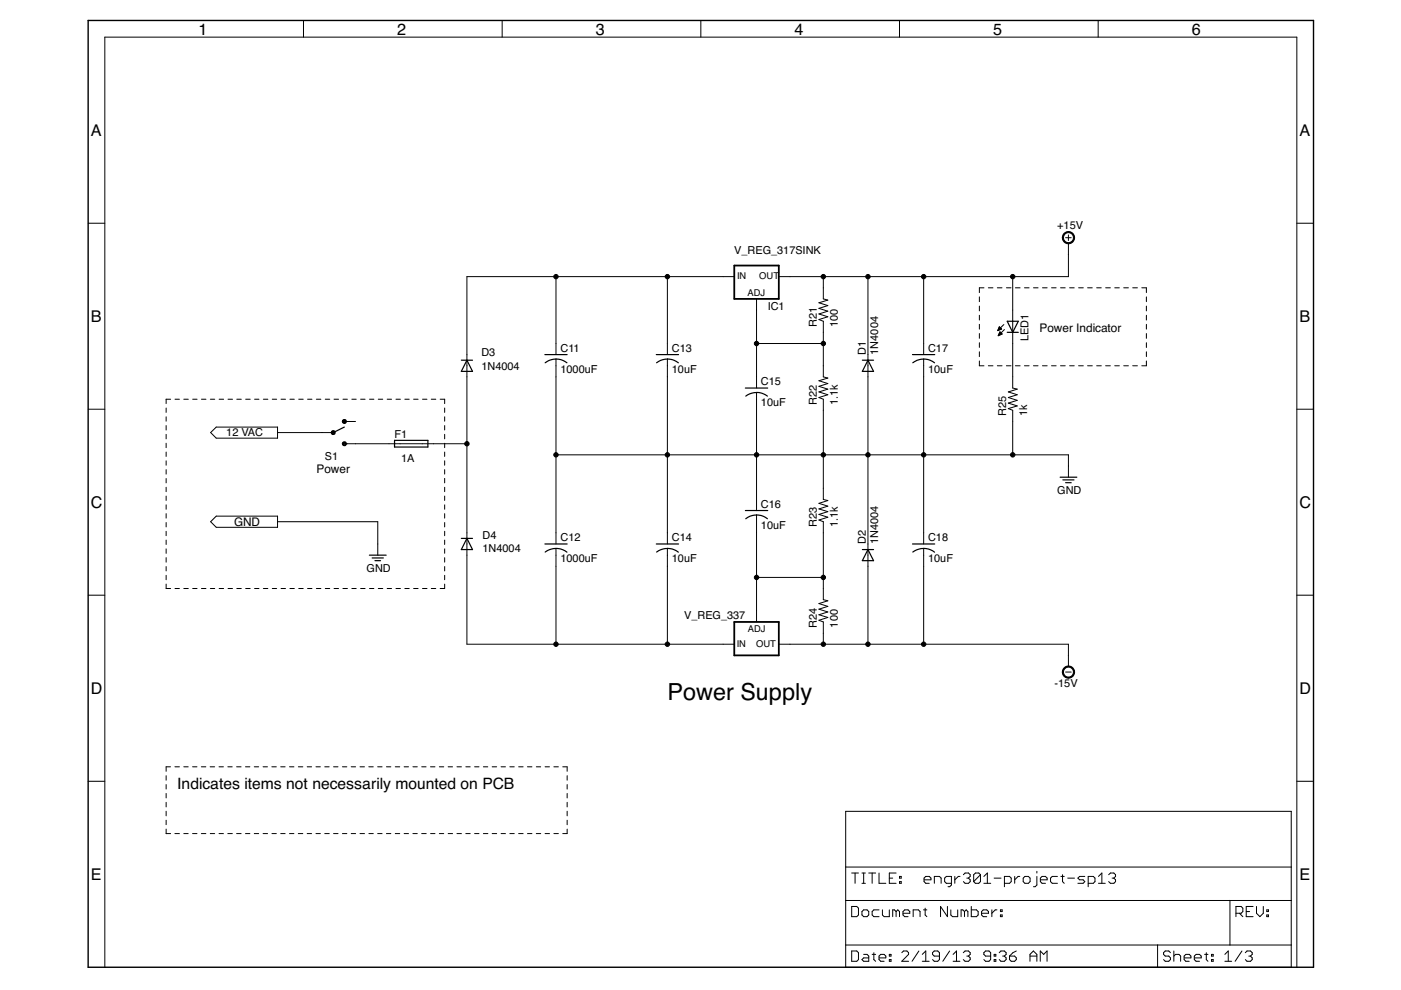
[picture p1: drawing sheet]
<svg xmlns="http://www.w3.org/2000/svg" width="297mm" height="210mm" viewBox="0 0 297 210" stroke-linecap="round" stroke-linejoin="round" font-family="sans-serif">
<g fill="#000" stroke="#000" stroke-width=".21">
<path d="M22.2 7.9v197.2zM64.3 4.3v3.6zM106.5 4.3v3.6zM148.6 4.3v3.6zM190.7 4.3v3.6zM232.8 4.3v3.6zM22.2 7.9h252.8zM18.7 47.3h3.5zM99 58.7h18.9zM117.9 58.7h23.6zM141.5 58.7h11.8zM153.3 58.7h2.4z"/>
<path d="M165.1 58.7h2.4zM167.5 58.7h7.1zM174.6 58.7h9.4zM184 58.7h11.8zM195.8 58.7v14.1zM195.8 58.7h18.9zM225.9 50.4h1.2zM226.5 51.6v2.3zM226.5 49.8v1.2zM226.5 53.9v4.8zM214.7 58.7h11.8zM275 47.3h3.5z"/>
<path d="M99 77.6v2.3zM99 75.2v2.4zM99 58.7v16.5zM117.9 76.1v1.5zM117.9 72.8v2.4zM117.9 77.6v2.3zM117.9 58.7v14.1zM117.9 79.9v16.5zM141.5 76.1v1.5zM141.5 72.8v2.4zM141.5 77.6v2.3zM141.5 58.7v14.1z"/>
<path d="M141.5 79.9v16.5zM160.4 63.4v2.3zM160.4 79.9v2.4zM160.4 72.8v7.1zM160.4 65.7v7.1zM173.6 67.8l1.9-.6zM173.6 66.6l1.9-.6zM173.6 65.4l1.9-.6zM173.6 64.2l1.9-.6zM174.6 61v2.4zM174.6 68.1v2.4zM173.6 67.8l1 .3z"/>
<path d="M174.6 77.6v2.3zM174.6 72.8v4.8zM174.6 70.5v2.3zM160.4 72.8h14.2zM174.6 58.7v2.3zM173.6 66.6l1.9 .6zM173.6 65.4l1.9 .6zM173.6 64.2l1.9 .6zM174.6 63.4l.9 .2zM184 77.6v2.3zM184 75.2v2.4zM184 58.7v16.5z"/>
<path d="M184 79.9v16.5zM195.8 76.1v1.5zM195.8 72.8v2.4zM195.8 77.6v2.3zM207.6 61v1zM207.6 62.9v1.1zM207.6 64.9v1zM207.6 66.8v1.1zM207.6 68.8v1zM207.6 70.7v1zM207.6 72.7v1zM207.6 74.6v1z"/>
<path d="M207.6 76.5v1.1zM207.6 77.6h1zM207.6 61h1zM209.5 77.6h1zM209.5 61h1zM211.5 77.6h.9zM211.9 69.3l-.4 .8zM211.6 70h.2zM211.6 69.9h.4zM212 70.4l-.4 .8zM211.7 69.8h.6zM211.7 69.7h.6z"/>
<path d="M211.7 71h.3zM211.8 69.6h.4zM211.8 70.9h.5zM211.8 69.5h.3zM211.8 70.8h.6zM211.9 70.7h.4zM211.9 69.3l.5 .5zM211.9 70.6h.3zM212 70.4h.1zM212 70.4l.5 .4zM211.5 70.1l.9-.3zM211.5 61h.9z"/>
<path d="M211.6 71.2l.9-.4zM212.8 68.8l-1.3 1.3zM213 69.9l-1.4 1.3zM213.4 77.6h1zM213.4 61h1zM214.7 70.5v2.3zM214.7 65.7v2.4zM214.7 68.1v2.4zM214.7 79.9v2.4zM214.7 58.7v7zM214.7 72.8v7.1zM215.3 77.6h1z"/>
<path d="M215.3 61h1zM217.2 77.6h1zM217.2 61h1zM219.1 77.6h1zM219.1 61h1zM221 77.6h1zM221 61h1zM222.9 77.6h1zM222.9 61h1zM224.9 77.6h.9zM224.9 61h.9zM226.8 77.6h1z"/>
<path d="M226.8 61h1zM228.7 77.6h1zM228.7 61h1zM230.6 77.6h1zM230.6 61h1zM232.5 77.6h1zM232.5 61h1zM234.4 77.6h1zM234.4 61h1zM236.3 77.6h1zM236.3 61h1zM238.3 77.6h.9z"/>
<path d="M238.3 61h.9zM240.2 77.6h1zM240.2 61h1zM242.1 77.6h1zM243.1 76.5v1.1zM243.1 74.6v1zM243.1 72.7v1zM243.1 70.7v1zM243.1 68.8v1zM243.1 66.8v1.1zM243.1 64.9v1zM243.1 62.9v1.1z"/>
<path d="M243.1 61v1zM242.1 61h1zM18.7 86.8h3.5zM35.2 84.6h1zM35.2 97.7v.9zM35.2 95.8v1zM35.2 94v.9zM35.2 92.1v.9zM35.2 90.2v1zM35.2 88.4v.9zM35.2 86.5v.9zM35.2 84.6v1z"/>
<path d="M37.1 84.6h.9zM39 84.6h.9zM40.9 84.6h.9zM42.7 84.6h1zM44.6 84.6h.9zM44.7 91.7l1.1 1.2zM44.7 91.7l1.1-1.1zM45.8 92.9h13zM46.5 84.6h.9zM48.3 84.6h1zM50.2 84.6h1zM52.1 84.6h.9z"/>
<path d="M54 84.6h.9zM55.8 84.6h1zM57.7 84.6h1zM58.8 90.6v2.3zM45.8 90.6h13zM58.8 91.7h9.5zM59.6 84.6h.9zM61.5 84.6h.9zM63.3 84.6h1zM65.2 84.6h.9zM67.1 84.6h.9zM68.3 91.7h2.4z"/>
<path d="M69 84.6h.9zM70.8 84.6h1zM72.7 84.6h1zM73 94.1h.6zM73 89.4h.6zM74.6 84.6h.9zM73 94.1h2.4zM73 89.4h2.4zM75.4 94.1h7.1zM76.5 84.6h.9zM78.3 84.6h1zM80.2 84.6h1z"/>
<path d="M82.1 84.6h.9zM82.5 94.1h2.3zM83.9 84.6h1zM84.8 94.1h4.7zM85.8 84.6h1zM87.7 84.6h.9zM89.6 84.6h.9zM91.4 84.6h1zM89.5 94.1h2.4zM93.3 84.6h1zM94.3 84.6v1zM94.3 86.5v.9z"/>
<path d="M94.3 88.4v.9zM94.3 90.2v1zM94.3 92.1v.9zM94.3 94v.9zM94.3 95.8v1zM94.3 97.7v.9zM94.3 99.6v.9zM99 79.9v14.2zM91.9 94.1h7.1zM117.9 96.4v16.6zM117.9 96.4h23.6zM160.4 83.2v1.4z"/>
<path d="M160.4 84.6v2.4zM141.5 96.4h18.9zM160.4 87v9.4zM173.6 84.3l1.9-.6zM173.6 83.1l1.9-.6zM173.6 81.9l1.9-.6zM173.6 80.7l1.9-.5zM174.6 84.6v2.4zM173.6 84.3l1 .3zM160.4 96.4h14.2zM174.6 87v9.4zM173.6 83.1l1.9 .6z"/>
<path d="M173.6 81.9l1.9 .6zM173.6 80.7l1.9 .6zM174.6 79.9l.9 .3zM174.6 96.4h9.4zM195.8 79.9v16.5zM184 96.4h11.8zM213.8 86.6l1.9-.5zM213.8 85.5l1.9-.6zM213.8 84.3l1.9-.6zM213.8 83.1l1.9-.6zM214.7 87v2.4zM213.8 86.6l.9 .4z"/>
<path d="M195.8 96.4h18.9zM214.7 89.4v7zM213.8 85.5l1.9 .6zM213.8 84.3l1.9 .6zM213.8 83.1l1.9 .6zM214.7 82.3l1 .2zM226.5 98.8v2.4zM226.5 96.4v2.4zM214.7 96.4h11.8zM275 86.8h3.5zM35.2 118.2v1zM35.2 116.4v.9z"/>
<path d="M35.2 114.5v.9zM35.2 112.6v1zM35.2 110.8v.9zM35.2 108.9v1zM35.2 107v1zM35.2 105.2v.9zM35.2 103.3v.9zM35.2 101.5v.9zM35.2 99.6v.9zM44.7 110.6l1.1 1.2zM44.7 110.6l1.1-1.2zM45.8 111.8h13z"/>
<path d="M58.8 109.4v2.4zM45.8 109.4h13zM58.8 110.6h21.3zM80.1 115.3v2.4zM80.1 110.6v4.7zM94.3 101.4v1zM94.3 103.3v.9zM94.3 105.2v.9zM94.3 107v1zM94.3 108.9v1zM94.3 110.8v.9zM94.3 112.6v1z"/>
<path d="M94.3 114.5v.9zM94.3 116.4v.9zM94.3 118.2v1zM99 115.3v2.4zM99 113v2.3zM99 117.7v18.9zM99 94.1v18.9zM117.9 116.3v1.4zM117.9 113v2.3zM141.5 116.3v1.4zM141.5 113v2.3zM141.5 96.4v16.6z"/>
<path d="M160.4 109.2v1.4zM160.4 105.9v2.3zM160.4 110.6v2.4zM160.4 96.4v9.5zM173.6 110.3l1.9-.6zM173.6 109.1l1.9-.6zM173.6 107.9l1.9-.6zM173.6 106.7l1.9-.6zM174.6 103.5v2.4zM174.6 110.6v2.4zM173.6 110.3l1 .3zM174.6 96.4v7.1z"/>
<path d="M173.6 109.1l1.9 .6zM173.6 107.9l1.9 .6zM173.6 106.7l1.9 .6zM174.6 105.9l.9 .2zM184 115.3v2.4zM184 96.4v18.9zM195.8 116.3v1.4zM195.8 113v2.3zM195.8 96.4v16.6zM18.7 126.2h3.5zM35.2 123.8v1zM35.2 122v.9z"/>
<path d="M35.2 120.1v1zM35.2 124.8h1zM37.1 124.8h.9zM39 124.8h.9zM40.9 124.8h.9zM42.7 124.8h1zM44.6 124.8h.9zM46.5 124.8h.9zM48.3 124.8h1zM50.2 124.8h1zM52.1 124.8h.9zM54 124.8h.9z"/>
<path d="M55.8 124.8h1zM57.7 124.8h1zM59.6 124.8h.9zM61.5 124.8h.9zM63.3 124.8h1zM65.2 124.8h.9zM67.1 124.8h.9zM69 124.8h.9zM70.8 124.8h1zM72.7 124.8h1zM74.6 124.8h.9zM76.5 124.8h.9z"/>
<path d="M78.3 124.8h1zM80.2 124.8h1zM82.1 124.8h.9zM83.9 124.8h1zM85.8 124.8h1zM87.7 124.8h.9zM89.6 124.8h.9zM91.4 124.8h1zM94.3 120.1v1zM94.3 122v.9zM94.3 123.8v1zM93.3 124.8h1z"/>
<path d="M99 136.6h18.9zM117.9 117.7v2.4zM117.9 120.1v16.5zM117.9 136.6h23.6zM141.5 117.7v2.4zM141.5 120.1v16.5zM153.3 136.6h2.4zM141.5 136.6h11.8zM160.4 129.5v2.4zM160.4 122.4v7.1zM160.4 113v9.4zM160.4 122.4h14.2z"/>
<path d="M165.1 136.6h2.4zM167.5 136.6h7.1zM173.6 131.5l1.9-.6zM173.6 130.3l1.9-.5zM173.6 129.2l1.9-.6zM173.6 128l1.9-.6zM174.6 124.8v2.3zM174.6 131.9v2.3zM173.6 131.5l1 .4zM174.6 113v9.4zM174.6 122.4v2.4zM174.6 136.6h9.4z"/>
<path d="M174.6 134.2v2.4zM173.6 130.3l1.9 .6zM173.6 129.2l1.9 .6zM173.6 128l1.9 .6zM174.6 127.1l.9 .3zM184 117.7v2.4zM184 136.6h11.8zM184 120.1v16.5zM195.8 117.7v2.4zM195.8 120.1v16.5zM226.5 139v2.3zM226.5 136.6v2.4z"/>
<path d="M195.8 136.6h30.7zM275 126.2h3.5zM225.9 142.5h1.2zM18.7 165.7h3.5zM35.2 162.6h1zM35.2 175.8v.9zM35.2 173.9v1zM35.2 172v1zM35.2 170.1v1zM35.2 168.2v1zM35.2 166.3v1zM35.2 164.5v.9z"/>
<path d="M35.2 162.6v.9zM35.2 176.7h1zM37.1 162.6h.9zM37.1 176.7h.9zM39 162.6h.9zM39 176.7h.9zM40.8 162.6h1zM40.8 176.7h1zM42.7 162.6h.9zM42.7 176.7h.9zM44.6 162.6h.9zM44.6 176.7h.9z"/>
<path d="M46.4 162.6h1zM46.4 176.7h1zM48.3 162.6h.9zM48.3 176.7h1zM50.2 162.6h.9zM50.2 176.7h.9zM52 162.6h1zM52 176.7h1zM53.9 162.6h.9zM53.9 176.7h.9zM55.8 162.6h.9zM55.8 176.7h.9z"/>
<path d="M57.6 162.6h1zM57.7 176.7h.9zM59.5 162.6h1zM59.5 176.7h1zM61.4 162.6h.9zM61.4 176.7h.9zM63.2 162.6h1zM63.2 176.7h1zM65.1 162.6h1zM65.1 176.7h1zM67 162.6h.9zM67 176.7h.9z"/>
<path d="M68.9 162.6h.9zM68.9 176.7h.9zM70.7 162.6h1zM70.7 176.7h1zM72.6 162.6h.9zM72.6 176.7h.9zM74.5 162.6h.9zM74.5 176.7h.9zM76.3 162.6h1zM76.3 176.7h1zM78.2 162.6h.9zM78.2 176.7h.9z"/>
<path d="M80.1 162.6h.9zM80.1 176.7h.9zM81.9 162.6h1zM81.9 176.7h1zM83.8 162.6h1zM83.8 176.7h1zM85.7 162.6h.9zM85.7 176.7h.9zM87.5 162.6h1zM87.5 176.7h1zM89.4 162.6h.9zM89.4 176.7h1z"/>
<path d="M91.3 162.6h.9zM91.3 176.7h.9zM93.2 162.6h.9zM93.2 176.7h.9zM95 162.6h.9zM95 176.7h.9zM96.9 162.6h.9zM96.9 176.7h.9zM98.8 162.6h.9zM98.8 176.7h.9zM100.6 162.6h1zM100.6 176.7h1z"/>
<path d="M102.5 162.6h.9zM102.5 176.7h.9zM104.4 162.6h.9zM104.4 176.7h.9zM106.2 162.6h1zM106.2 176.7h1zM108.1 162.6h.9zM108.1 176.7h.9zM110 162.6h.9zM110 176.7h.9zM111.8 162.6h1zM111.8 176.7h1z"/>
<path d="M113.7 162.6h.9zM113.7 176.7h.9zM115.6 162.6h.9zM115.6 176.7h.9zM117.4 162.6h1zM117.4 176.7h1zM119.3 162.6h.9zM120.2 162.6v.9zM120.2 164.5v.9zM120.2 166.3v1zM120.2 168.2v1zM120.2 170.1v1z"/>
<path d="M120.2 172v1zM120.2 173.9v1zM120.2 175.8v.9zM119.3 176.7h.9zM179.3 172h94.5zM273.8 172v11.8zM275 165.7h3.5zM179.3 183.8v7.1zM179.3 183.8h94.5zM179.3 172v11.8zM180.6 185.1h1.4zM180.6 192.2v2.2z"/>
<path d="M180.6 194.4h1.1zM181.3 185.1v2.2zM181.7 194.4l.3-.4zM180.6 192.2h1.1zM182 192.6v1.4zM181.7 192.2l.3 .4zM182.8 187.3h.7zM182.8 185.1h.7zM182.8 193.3v.7zM182.8 194l.3 .4zM183.1 185.1v2.2zM183.1 194.4h.7z"/>
<path d="M183.1 192.9l-.3 .4zM183.8 194.4l.4-.4zM183.1 192.9h.7zM184.2 185.1h1.5zM184.2 193.3v.7zM183.8 192.9l.4 .4zM184.9 185.1v2.2zM184.9 193.3v.7zM184.9 194l.4 .4zM185.3 192.9l-.4 .4zM185.3 194.4h1.1zM186.4 185.1v2.2z"/>
<path d="M186.4 187.3h1.4zM185.3 192.9h1.1zM187.1 192.9v1.1zM187.1 194l.4 .4zM187.5 194.4h1.1zM188.6 185.1v2.2zM188.6 187.3h1.4zM188.6 186.2h.7zM188.6 192.9v1.5zM189.3 192.9v1.5zM189.3 192.9h.3zM189.6 192.9l.4 .4z"/>
<path d="M188.6 185.1h1.4zM190 193.3v1.1zM190 193.3l.4-.4zM190.4 192.9l.3 .4zM190.7 185.8h.4zM190.7 185.8v.4zM190.7 186.9h.4zM190.7 186.9v.4zM190.7 193.3v1.1zM191.1 185.8v.4zM190.7 186.2h.4zM191.1 186.9v.4z"/>
<path d="M190.7 187.3h.4zM191.5 193.3v.7zM191.5 193.3l.3-.4zM191.5 194l.3 .4zM191.8 192.9h.7zM191.8 194.4h.7zM192.5 192.9l.4 .4zM192.9 193.3v.3zM191.5 193.6h1.4zM193.6 192.9v1.5zM193.6 192.9h1.1zM194.7 192.9l.4 .4z"/>
<path d="M195.1 193.3v1.1zM195.8 192.9h.7zM195.9 186.2v.7zM196.3 185.8l-.4 .4zM196.2 192.6v1.4zM196.2 194l.3 .4zM195.9 186.9l.4 .4zM196.3 185.8h.7zM196.3 187.3h.7zM197 185.8l.4 .4zM197.4 186.2v.3zM195.9 186.5h1.5z"/>
<path d="M198.1 185.8v1.5zM198.1 185.8h1.1zM199.2 185.8l.3 .4zM199.4 192.2v2.2zM199.4 192.2l1.5 2.2zM199.5 186.2v1.1zM200.3 186.2v.7zM200.3 186.9l.3 .4zM200.6 185.8l-.3 .4zM200.6 187.3h1.1zM200.9 192.2v2.2zM201 188h.4z"/>
<path d="M201.4 188l.3-.4zM201.6 192.9v1.1zM201.6 194l.4 .4zM201.7 185.8v1.8zM200.6 185.8h1.1zM202 194.4h1.1zM202.4 185.8v1.5zM202.4 186.5l.8-.7zM203.1 192.9v1.5zM203.2 185.8h.3zM203.8 192.9v1.5zM203.8 192.9h.3z"/>
<path d="M204.1 192.9l.4 .4zM204.3 185.5l.3-.4zM204.5 193.3v1.1zM204.5 193.3l.4-.4zM204.6 185.1h.7zM204.3 186.9l.3 .4zM204.9 192.9l.3 .4zM205.2 193.3v1.1zM205.3 185.1l.4 .4zM205 186.2h.3zM205.3 186.2l.4 .3zM204.6 187.3h.7z"/>
<path d="M205.7 185.5v.3zM205.7 185.8l-.4 .4zM205.7 186.5v.4zM205.7 186.9l-.4 .4zM205.9 192.2v2.2zM205.9 194.4h1.1zM206.4 185.5v1.4zM206.4 185.5l.4-.4zM207.9 185.5l-1.5 1.4zM206.8 185.1h.7zM206.4 186.9l.4 .4zM207 194.4l.4-.4z"/>
<path d="M205.9 192.9h1.1zM207.4 193.3v.7zM207 192.9l.4 .4zM207.5 185.1l.4 .4zM206.8 187.3h.7zM207.9 185.5v1.4zM207.9 186.9l-.4 .4zM208.1 193.3v.7zM208.1 193.3l.4-.4zM208.1 194l.4 .4zM208.5 192.9h.7zM208.6 185.8l.7-.7z"/>
<path d="M208.6 187.3h1.5zM208.5 194.4h.7zM209.2 192.9l.4 .4zM209.3 185.1v2.2zM209.6 193.3v.3zM208.1 193.6h1.5zM210.3 192.9v1.5zM210.3 193.6l.7-.7zM210.8 186.2h1.4zM211 192.9h.4zM212.1 192.9h.4zM212.1 192.9v.4z"/>
<path d="M212.1 194h.4zM212.1 194v.4zM212.5 192.9v.4zM212.1 193.3h.4zM212.5 194v.4zM212.1 194.4h.4zM213 185.8v2.2zM213 185.8h1zM214 185.8l.4 .4zM213 187.3h1zM214.4 186.2v.7zM214.4 186.9l-.4 .4z"/>
<path d="M215.1 185.8v1.5zM215.1 186.5l.8-.7zM215.9 185.8h.3zM216.9 186.2v.7zM216.9 186.9l.4 .4zM217.3 187.3h.7zM217.3 185.8l-.4 .4zM218 187.3l.4-.4zM217.3 185.8h.7zM218.4 186.2v.7zM218 185.8l.4 .4zM219.1 188h.4z"/>
<path d="M219.5 188l.3-.4zM219.8 185.8v1.8zM219.8 184.7v.4zM220.6 186.2v.7zM220.6 186.2l.3-.4zM220.6 186.9l.3 .4zM220.9 185.8h.8zM220.9 187.3h.8zM221.7 185.8l.3 .4zM222 186.2v.3zM220.6 186.5h1.4zM222.7 186.2v.7z"/>
<path d="M222.7 186.9l.4 .4zM223.1 185.8l-.4 .4zM223.1 187.3h1.1zM223.1 185.8h1.1zM224.9 185.8h.7zM225.3 185.5v1.4zM225.3 186.9l.3 .4zM226.4 186.2h1.4zM228.5 187.3h1.1zM228.5 186.2l.4-.4zM228.5 186.2l.4 .3zM228.9 185.8h1.1z"/>
<path d="M229.6 187.3l.4-.4zM228.9 186.5h.7zM229.6 186.5l.4 .4zM230.7 185.8v2.2zM230.7 185.8h1.1zM231.8 185.8l.4 .4zM230.7 187.3h1.1zM232.2 186.2v.7zM232.2 186.9l-.4 .4zM232.9 185.8l.7-.7zM232.9 187.3h1.4zM233.6 185.1v2.2z"/>
<path d="M235.1 185.5l.3-.4zM235.4 185.1h.8zM235.1 186.9l.3 .4zM236.2 185.1l.3 .4zM235.8 186.2h.4zM236.2 186.2l.3 .3zM235.4 187.3h.8zM236.5 185.5v.3zM236.5 185.8l-.3 .4zM236.5 186.5v.4zM236.5 186.9l-.3 .4zM260.8 190.9v9.5z"/>
<path d="M179.3 190.9h81.5zM262 192.2v2.2zM262 192.2h1.1zM262.8 193.6l.7 .8zM263.1 192.2l.4 .4zM262 193.6h1.1zM263.5 192.6v.7zM263.5 193.3l-.4 .3zM264.2 192.2v2.2zM264.2 194.4h1.5zM264.2 193.3h.7zM264.2 192.2h1.5z"/>
<path d="M266.4 192.2v1.4zM266.4 193.6l.7 .8zM267.8 193.6l-.7 .8zM267.8 192.2v1.4zM268.6 192.9h.3zM268.6 192.9v.4zM268.6 194h.3zM268.6 194v.4zM268.9 192.9v.4zM268.6 193.3h.3zM268.9 194v.4zM268.6 194.4h.3z"/>
<path d="M260.8 190.9h13zM273.8 190.9v9.5zM273.8 183.8v7.1zM179.3 205.1h66.1zM179.3 200.4v4.7zM179.3 200.4h66.1zM179.3 190.9v9.5zM180.6 201.6v2.2zM180.6 203.8h1.1zM182 203.5l-.3 .3zM180.6 201.6h1.1zM182 202v1.5z"/>
<path d="M181.7 201.6l.3 .4zM182.8 203.5l.3-.4zM183.1 202.4h.7zM182.8 203.5l.3 .3zM183.1 203.1h1.1zM183.8 202.4l.4 .3zM184.2 202.7v1.1zM183.1 203.8h1.1zM184.9 202.4h.8zM185.3 202v1.5zM185.3 203.5l.4 .3zM186.4 202.7v.8z"/>
<path d="M186.7 202.4l-.3 .3zM186.4 203.5l.3 .3zM186.7 202.4h.8zM186.7 203.8h.8zM187.5 202.4l.3 .3zM187.8 202.7v.4zM186.4 203.1h1.4zM188.6 202.4h.3zM188.6 202.4v.3zM188.6 203.5h.3zM188.6 203.5v.3zM188.9 202.4v.3z"/>
<path d="M188.6 202.7h.3zM188.9 203.5v.3zM188.6 203.8h.3zM192.6 202.4l-1.4 1.4zM191.6 201.6l-.4 .4zM191.6 201.6h.7zM191.2 203.8h1.4zM192.6 202v.4zM192.3 201.6l.3 .4zM194.8 201.6l-1.4 2.2zM195.5 202.4l.8-.8zM195.5 203.8h1.5z"/>
<path d="M196.3 201.6v2.2zM197.7 203.5l.4 .3zM197.7 202v.4zM197.7 202.4l.4 .3zM198.1 203.8h.7zM198.1 201.6l-.4 .4zM198.1 202.7h1.1zM198.8 203.8l.4-.3zM198.1 201.6h.7zM199.2 202v1.5zM198.8 201.6l.4 .4zM201.3 201.6l-1.4 2.2z"/>
<path d="M202.1 202.4l.7-.8zM202.1 203.8h1.4zM202.8 201.6v2.2zM204.2 202l.4-.4zM204.6 201.6h.7zM204.2 203.5l.4 .3zM205.3 201.6l.4 .4zM205 202.7h.3zM205.3 202.7l.4 .4zM204.6 203.8h.7zM205.7 202v.4zM205.7 202.4l-.4 .3z"/>
<path d="M205.7 203.1v.4zM205.7 203.5l-.4 .3zM208.6 203.5l.4 .3zM208.6 202v.4zM208.6 202.4l.4 .3zM209 203.8h.7zM209 201.6l-.4 .4zM209 202.7h1zM209.7 203.8l.3-.3zM209 201.6h.7zM210 202v1.5zM209.7 201.6l.3 .4z"/>
<path d="M210.8 202.4h.3zM210.8 202.4v.3zM210.8 203.5h.3zM210.8 203.5v.3zM211.1 202.4v.3zM210.8 202.7h.3zM211.1 203.5v.3zM210.8 203.8h.3zM211.9 202l.3-.4zM212.2 201.6h.7zM211.9 203.5l.3 .3zM212.9 201.6l.4 .4z"/>
<path d="M212.6 202.7h.3zM212.9 202.7l.4 .4zM212.2 203.8h.7zM213.3 202v.4zM212.9 202.7l.4-.3zM213.3 203.1v.4zM212.9 203.8l.4-.3zM214 202.7v.8zM214 203.5l.4 .3zM214.4 203.8h.7zM214.8 202l-.8 .7zM215.5 203.5l-.4 .3z"/>
<path d="M214 202.7h1.1zM214.8 202l.7-.4zM215.5 203.1v.4zM215.1 202.7l.4 .4zM218.4 202.4v1.4zM218.4 202.4l.7-.8zM218.4 202.7h1.4zM219.1 201.6l.7 .8zM219.8 202.4v1.4zM220.6 201.6v2.2zM220.6 201.6l.7 .8zM221.3 202.4l.7-.8z"/>
<path d="M222 201.6v2.2zM245.4 200.4v4.7zM245.4 200.4h15.4zM245.4 205.1h28.4zM246.7 202v.4zM246.7 202.4l.4 .3zM247.1 201.6l-.4 .4zM247.1 202.7h.7zM246.7 203.5l.4 .3zM247.1 201.6h.7zM247.8 202.7l.4 .4zM247.1 203.8h.7z"/>
<path d="M247.8 201.6l.4 .4zM248.2 203.1v.4zM248.2 203.5l-.4 .3zM248.9 201.6v2.2zM248.9 202.7l.3-.3zM249.2 202.4h.8zM250 202.4l.3 .3zM250.3 202.7v1.1zM251.1 202.7v.8zM251.4 202.4l-.3 .3zM251.1 203.5l.3 .3zM251.4 202.4h.7z"/>
<path d="M251.4 203.8h.7zM252.1 202.4l.4 .3zM252.5 202.7v.4zM251.1 203.1h1.4zM253.2 202.7v.8zM253.2 202.7l.4-.3zM253.2 203.5l.4 .3zM253.6 202.4h.7zM253.6 203.8h.7zM254.3 202.4l.4 .3zM254.7 202.7v.4zM253.2 203.1h1.5z"/>
<path d="M255.4 202.4h.7zM255.8 202v1.5zM255.8 203.5l.3 .3zM256.9 202.4h.3zM256.9 202.4v.3zM256.9 203.5h.3zM256.9 203.5v.3zM257.2 202.4v.3zM256.9 202.7h.3zM257.2 203.5v.3zM256.9 203.8h.3zM259.7 202.4l.7-.8z"/>
<path d="M259.7 203.8h1.4zM260.4 201.6v2.2zM260.8 200.4h13zM263.3 201.6l-1.4 2.2zM264 202l.4-.4zM264.4 201.6h.7zM264 203.5l.4 .3zM265.1 201.6l.4 .4zM264.8 202.7h.3zM265.1 202.7l.4 .4zM264.4 203.8h.7zM265.5 202v.4z"/>
<path d="M265.5 202.4l-.4 .3zM265.5 203.1v.4zM265.5 203.5l-.4 .3zM273.8 200.4v4.7zM275 7.9v197.2z"/>
<path d="M225.6 49.5a1.3 1.3 0 0 1 2.1 .2 1.3 1.3 0 0 1-.8 1.9 1.3 1.3 0 0 1-1.7-1.2h.3a1.06 1.06 0 0 1 1.5-1 1.06 1.06 0 0 1 .2 1.8 1.06 1.06 0 0 1-1.7-.5v-.3h-.3z" fill-rule="evenodd"/>
<path d="M70.4 91.4a.42 .42 0 0 1 .6 .1 .42 .42 0 0 1-.3 .6 .42 .42 0 0 1-.5-.4h.2a.24 .24 0 0 1 .3-.2 .24 .24 0 0 1 .1 .3 .24 .24 0 0 1-.4 0l-.2-.1z" fill-rule="evenodd"/>
<path d="M72.6 89.2a.43 .43 0 0 1 .7-.2 .43 .43 0 0 1-.1 .7 .43 .43 0 0 1-.6-.3h.2a.24 .24 0 0 1 .3-.2 .24 .24 0 0 1 .1 .3 .24 .24 0 0 1-.4 0l-.2-.1z" fill-rule="evenodd"/>
<path d="M72.6 93.9a.43 .43 0 0 1 .7-.1 .43 .43 0 0 1-.1 .7 .43 .43 0 0 1-.6-.4h.2a.24 .24 0 0 1 .3-.2 .24 .24 0 0 1 .1 .4 .24 .24 0 0 1-.4-.1l-.2-.1z" fill-rule="evenodd"/>
<path d="M225.6 141.6a1.3 1.3 0 0 1 2.1 .3 1.3 1.3 0 0 1-.8 1.9 1.3 1.3 0 0 1-1.7-1.3h.3a1.06 1.06 0 0 1 1.5-1 1.06 1.06 0 0 1 .2 1.8 1.06 1.06 0 0 1-1.7-.5v-.3h-.3z" fill-rule="evenodd"/>
<circle cx="117.9" cy="58.7" r=".47"/>
<circle cx="141.5" cy="58.7" r=".47"/>
<circle cx="174.6" cy="58.7" r=".47"/>
<circle cx="184" cy="58.7" r=".47"/>
<circle cx="195.8" cy="58.7" r=".47"/>
<circle cx="214.7" cy="58.7" r=".47"/>
<circle cx="160.4" cy="72.8" r=".47"/>
<circle cx="174.6" cy="72.8" r=".47"/>
<circle cx="99" cy="94.1" r=".47"/>
<circle cx="117.9" cy="96.4" r=".47"/>
<circle cx="141.5" cy="96.4" r=".47"/>
<circle cx="160.4" cy="96.4" r=".47"/>
<circle cx="174.6" cy="96.4" r=".47"/>
<circle cx="184" cy="96.4" r=".47"/>
<circle cx="195.8" cy="96.4" r=".47"/>
<circle cx="214.7" cy="96.4" r=".47"/>
<circle cx="117.9" cy="136.6" r=".47"/>
<circle cx="141.5" cy="136.6" r=".47"/>
<circle cx="160.4" cy="122.4" r=".47"/>
<circle cx="174.6" cy="122.4" r=".47"/>
<circle cx="174.6" cy="136.6" r=".47"/>
<circle cx="184" cy="136.6" r=".47"/>
<circle cx="195.8" cy="136.6" r=".47"/>
</g>
<path d="M18.7 4.3v200.8zM18.7 4.3h259.8zM18.7 205.1h259.8zM278.5 4.3v200.8z" fill="#000" stroke="#000" stroke-width=".3"/>
<path d="M155.7 56.3v7.1zM155.7 56.3h9.4zM155.7 63.4h9.4zM165.1 56.3v7.1zM155.7 131.9v7.1zM155.7 139h9.4zM155.7 131.9h9.4zM165.1 131.9v7.1z" fill="#000" stroke="#000" stroke-width=".38"/>
<g fill="#000" stroke="#000" stroke-width=".25">
<path d="M97.8 76.4h1.2zM97.8 78.7h2.4zM99 76.4l-1.2 2.3zM99 76.4h1.2zM99 76.4l1.2 2.3zM115.5 75.2h4.7zM139.1 75.2h4.8zM182.8 76.4h1.2zM182.8 78.7h2.4zM184 76.4l-1.2 2.3zM184 76.4h1.2zM184 76.4l1.2 2.3z"/>
<path d="M193.5 75.2h4.7zM213.6 68.1l1.1 2.4zM213.6 70.5h1.1zM213.6 68.1h1.1zM215.9 68.1l-1.2 2.4zM214.7 70.5h1.2zM214.7 68.1h1.2zM70.7 91.7l2.3-1.1zM83.7 94.8h7zM83.7 93.4v1.4zM83.7 93.4h7zM90.7 93.4v1.4z"/>
<path d="M158 82.3h4.8zM78.3 117.7h3.6zM78.9 118.3h2.4zM79.5 118.9h1.2zM97.8 114.2h1.2zM97.8 116.5h2.4zM99 114.2l-1.2 2.3zM99 114.2h1.2zM99 114.2l1.2 2.3zM115.5 115.3h4.7zM139.1 115.3h4.8zM158 108.2h4.8z"/>
<path d="M182.8 116.5h1.2zM182.8 118.9h2.4zM184 116.5l-1.2 2.4zM184 116.5h1.2zM184 116.5l1.2 2.4zM193.5 115.3h4.7zM224.8 101.2h3.5zM225.3 101.7h2.4zM225.9 102.3h1.2z"/>
</g>
<path d="M115.6 76.9a3.7 3.7 0 0 1 4.6 0M139.2 76.9a3.7 3.7 0 0 1 4.6 0M193.5 76.9a3.7 3.7 0 0 1 4.6 0M158.1 84a3.8 3.8 0 0 1 4.6 0M115.6 117.1a3.8 3.8 0 0 1 4.6 0M139.2 117.1a3.8 3.8 0 0 1 4.6 0M158.1 110a3.7 3.7 0 0 1 4.6 0M193.5 117.1a3.8 3.8 0 0 1 4.6 0" fill="none" stroke="#000" stroke-width=".25"/>
<text font-size="5" x="141.5" y="148.4">Power Supply</text>
<g font-size="3.4">
<text x="42.1" y="7.3">1</text>
<text x="84.2" y="7.3">2</text>
<text x="126.3" y="7.3">3</text>
<text x="168.4" y="7.3">4</text>
<text x="210.6" y="7.3">5</text>
<text x="252.7" y="7.3">6</text>
<text x="19.2" y="28.8">A</text>
<text x="275.5" y="28.8">A</text>
<text x="19.2" y="68.3">B</text>
<text x="275.5" y="68.3">B</text>
<text x="19.2" y="107.7">C</text>
<text x="275.5" y="107.7">C</text>
<text x="19.2" y="147.1">D</text>
<text x="275.5" y="147.1">D</text>
<text x="19.2" y="186.6">E</text>
<text x="275.5" y="186.6">E</text>
</g>
<text font-size="3.3" x="37.6" y="167.3">Indicates items not necessarily mounted on PCB</text>
<g font-size="2.5">
<text x="220.4" y="70.5">Power Indicator</text>
<text x="67.1" y="100.2">Power</text>
<text x="49.6" y="111.6">GND</text>
</g>
<g font-size="2.3">
<text x="155.7" y="53.9">V_REG_317SINK</text>
<text x="224.2" y="48.6">+15V</text>
<text x="162.8" y="65.7">IC1</text>
<text x="173.2" y="69.3" transform="rotate(-90 173.2 69.3)">R21</text>
<text x="177.6" y="69.3" transform="rotate(-90 177.6 69.3)">100</text>
<text x="102.1" y="75.4">D3</text>
<text x="118.8" y="74.6">C11</text>
<text x="142.4" y="74.6">C13</text>
<text x="183.6" y="75.2" transform="rotate(-90 183.6 75.2)">D1</text>
<text x="186.2" y="75.2" transform="rotate(-90 186.2 75.2)">1N4004</text>
<text x="196.8" y="74.6">C17</text>
<text x="218" y="72.4" transform="rotate(-90 218 72.4)">LED1</text>
<text x="102.1" y="78.5">1N4004</text>
<text x="118.8" y="79.1">1000uF</text>
<text x="142.4" y="79.1">10uF</text>
<text x="161.3" y="81.7">C15</text>
<text x="196.8" y="79.1">10uF</text>
<text x="161.3" y="86.2">10uF</text>
<text x="173.2" y="85.8" transform="rotate(-90 173.2 85.8)">R22</text>
<text x="177.6" y="85.8" transform="rotate(-90 177.6 85.8)">1.1k</text>
<text x="213.3" y="88.2" transform="rotate(-90 213.3 88.2)">R25</text>
<text x="217.8" y="88.2" transform="rotate(-90 217.8 88.2)">1k</text>
<text x="48" y="92.4">12 VAC</text>
<text x="83.6" y="92.8">F1</text>
<text x="68.9" y="97.6">S1</text>
<text x="85.1" y="97.9">1A</text>
<text x="161.3" y="107.7">C16</text>
<text x="224.2" y="104.7">GND</text>
<text x="161.3" y="112.2">10uF</text>
<text x="173.2" y="111.8" transform="rotate(-90 173.2 111.8)">R23</text>
<text x="177.6" y="111.8" transform="rotate(-90 177.6 111.8)">1.1k</text>
<text x="102.3" y="117">1N4004</text>
<text x="102.3" y="114.2">D4</text>
<text x="118.8" y="119.2">1000uF</text>
<text x="118.8" y="114.7">C12</text>
<text x="142.4" y="119.2">10uF</text>
<text x="142.4" y="114.7">C14</text>
<text x="183.6" y="115.3" transform="rotate(-90 183.6 115.3)">D2</text>
<text x="186.2" y="115.3" transform="rotate(-90 186.2 115.3)">1N4004</text>
<text x="196.8" y="119.2">10uF</text>
<text x="196.8" y="114.7">C18</text>
<text x="77.7" y="121.2">GND</text>
<text x="145.1" y="131.2">V_REG_337</text>
<text x="173.2" y="133.1" transform="rotate(-90 173.2 133.1)">R24</text>
<text x="177.6" y="133.1" transform="rotate(-90 177.6 133.1)">100</text>
<text x="223.6" y="145.7">-15V</text>
</g>
<g font-size="2">
<text x="156.3" y="59.2">IN</text>
<text x="161" y="59.2">OUT</text>
<text x="158.5" y="62.7">ADJ</text>
<text x="156.2" y="137.2">IN</text>
<text x="158.6" y="134">ADJ</text>
<text x="160.3" y="137.2">OUT</text>
</g>
</svg>
